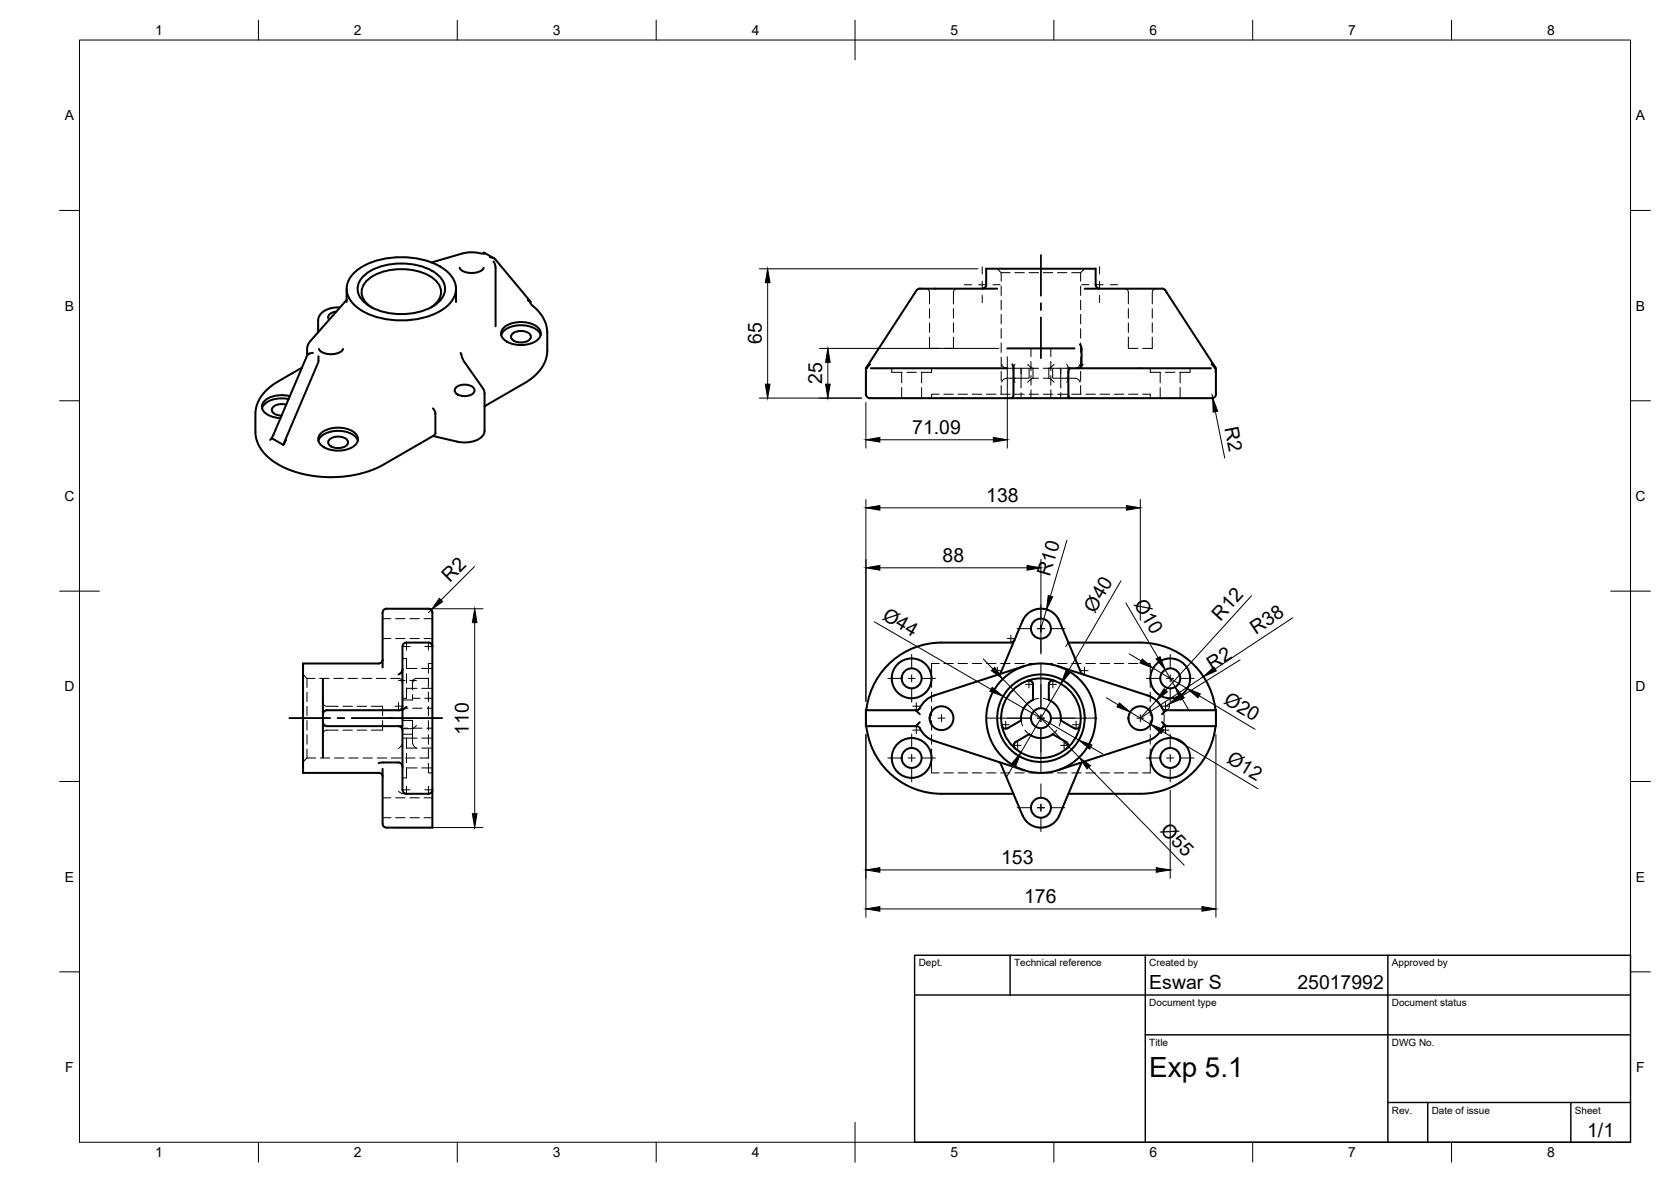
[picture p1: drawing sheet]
<svg xmlns="http://www.w3.org/2000/svg" width="420mm" height="297mm" viewBox="0 0 420 297" stroke-linecap="round" stroke-linejoin="round" font-family="sans-serif">
<!-- layer: Visible -->
<g fill="none" stroke="#000" stroke-width=".51">
<path d="M84.6 78.3a1.74 1.74 0 0 0-2 1.7l.2 .4M85.5 77.3h-1.3l-1.5 .3-1.3 .6-.9 .8-.5 1.2v3.3M87.2 75.4l-9.4 10.6-.6 1.4v2M87.2 72.6v3.3M89.1 68.5a18.7 18.7 0 0 1 14.8-3.7 14.6 14.6 0 0 1 9.6 4.6 5.2 5.2 0 0 1-.8 7.2 18.7 18.7 0 0 1-14.8 3.7 14.6 14.6 0 0 1-9.6-4.5 5.2 5.2 0 0 1 .8-7.3zM91.3 69.4a15.2 15.2 0 0 1 12.8-2.9 9.9 9.9 0 0 1 7.5 4.5 4.3 4.3 0 0 1-1.9 5.4 16.5 16.5 0 0 1-17.5 0 4.3 4.3 0 0 1-.9-7zM93.5 77.3a4.1 4.1 0 0 1-1.3-6.7 14.1 14.1 0 0 1 12.4-2.6 8.6 8.6 0 0 1 6 4 4.2 4.2 0 0 1-2.3 5.3M114.7 72.6v3.3M115.6 67.3l.4 .5 .5 .4 2 .4 2.1-.4 .6-.4 .4-.5M121.8 63.5v.3M121.8 63.5l-.6 .2-2.3-.3-2.1 .2-8.3 2.4M121.8 63.5l2.4 1.4"/>
<path d="M123.2 64.7l.9 .2 .5 .4 8.9 10.6-.2 .1-.6-.5M124.1 65.7l.5 1.6v14.7M133.3 76l.6 .8a8.9 8.9 0 0 1 3.7 6.8l-.1 5.8-.6 1.8-1.3 2.1-1.1 1.1-2 1.5-10.7 6.2M247 72.5a.97 .97 0 0 0 1-1v-4h27.5v4a1.01 1.01 0 0 0 1 1M250.7 72.5h-18.1a2.08 2.08 0 0 0-2.3 .7l-12.6 19.3h.3l.8-.9M272.7 72.5h18.2a2.05 2.05 0 0 1 2.2 .7l12.6 19.3h-.2l-.8-.9M72.9 99.5a7.1 7.1 0 0 0-6.5 1.3 2.14 2.14 0 0 0 1.1 3.5l1.4 .6 1.6 .2M75.9 92.4l-7 4.1-2.1 1.7-1.1 1.4-.9 1.5-.5 1.7-.1 5.7a10.2 10.2 0 0 0 6.1 8.4l3 1.4 2.5 .7 2.9 .6 2.7 .3h3.1l3.7-.4 2.3-.4 3.3-1.1 2.4-1.1 13.1-7.6 .2-.4v-5l-.6-1.3M77.5 89.1l-9.2 21M77.8 88.8l-.1 .1M78.7 88.7l-1.2 .4M80.1 89.5l-.2 1.7-8.7 20.6 .7-1.2"/>
<path d="M80.2 87.7l.3 .5 .6 .4 1.9 .4 2.1-.3 .8-.5 .3-.5M114.6 97.4a3.4 3.4 0 0 1 4.7 .3 1.57 1.57 0 0 1-1.8 1.8 3 3 0 0 1-3.1-1v-.8zM115.8 88.7l.8 2.1 5.1 7.4 .1 10.1a3.6 3.6 0 0 1-3.4 2.8l-2.1 .1-1.4-.2M126 84.2a4.9 4.9 0 0 1 5-2.5 4.9 4.9 0 0 1 4.9 2.5M126.8 82.2a7.1 7.1 0 0 1 8.8 .5 2.1 2.1 0 0 1-1.1 3.2 7.5 7.5 0 0 1-7.7-.5 1.94 1.94 0 0 1 0-3.2zM128.8 83.9a3.4 3.4 0 0 1 4.6 .4 1.57 1.57 0 0 1-1.8 1.7 3 3 0 0 1-3-1v-.7zM217.7 92.5v6.6a1.01 1.01 0 0 0 1 1M219 92.5h34.3M253.3 87.6h16.9M254.6 91.6l.2 1.2v6.3l-.1 .7-.3 .3M268.6 93.6v5.5M268.6 99.1l.2 .7 .3 .3"/>
<path d="M271.5 86.6l.4 .8v4.2M272 91.5a.9 .9 0 0 1-.5 1M304.5 92.5h-35.4l-.3 .3-.2 .8M305.7 92.5l.1 6.6a1.4 1.4 0 0 1-1.7 1h-49.7M68.3 110.1l2.9 1.7M68.3 110.1l-.4 .4M72 101.7a3.1 3.1 0 0 0-3.6 1.1 1.71 1.71 0 0 0 1.8 1.6h.6M72.6 100.3a6.4 6.4 0 0 0-6.5 1.9l-.2 .4M80.1 110.8a4.9 4.9 0 0 1 4.9-2.5 4.9 4.9 0 0 1 5 2.5M80.8 108.8a7.1 7.1 0 0 1 8.9 .5 2.1 2.1 0 0 1-1.1 3.1 7.5 7.5 0 0 1-7.8-.5 1.94 1.94 0 0 1 0-3.1zM82.8 110.4a3.4 3.4 0 0 1 4.6 .4 1.57 1.57 0 0 1-1.7 1.8 3 3 0 0 1-3.1-1.1v-.7zM108.9 109.6l6 1.4"/>
<path d="M218.7 100.1h35.7M97.2 153h10.5M97.2 153a1.4 1.4 0 0 0-1 1.7v13M107.7 153a1.01 1.01 0 0 1 1 1M108.7 154v54h-11.5a1.38 1.38 0 0 1-1-1.7v-13.1M81.2 170.7v8.8M81.2 179.5v10.8M96.2 165.7a1.01 1.01 0 0 1-1 1h-19v27.5h19a.97 .97 0 0 1 1 1M101.2 178.4v4.1h-19l-.7-.3-.3-.7M101.2 177.5a1.01 1.01 0 0 1-1 1M101.2 168.1l-.2 .8-.8 .6M102.2 177.6l-1 .8-.8 .1h-18.4l-.5 .3-.3 .7"/>
<path d="M108.7 162.5a.97 .97 0 0 0-1-1h-5.5a1.42 1.42 0 0 0-1 1.6v14.4M217.7 178.4v4.1h13a1.6 1.6 0 0 1 1 1.2l1.3 1.5 1.9 1M230.1 178.5l1.2 1M234.9 174.8a6.3 6.3 0 0 0-3.7 3.3l-.8 .4-12.7-.1M251.7 168.9l5.4-12.9a5 5 0 0 1 4.6-3 5 5 0 0 1 4.6 3l5.5 12.9M251.7 168.9l-.6 .6M255.1 160.9l-.4 .4-.5 .2h-17.5a19.4 19.4 0 0 0-18.9 16.9h-.1M257.5 167.4l-22.6 7.4M258.4 171.1h.8l.5 .6v4.2a5 5 0 0 0-2.9 5.1M263.7 172v3.9M263.7 175.9a5 5 0 0 1 3 5.1l3.4 2M265 171.1h-.8l-.4 .4-.1 .5"/>
<path d="M268.6 161.5h18.1a19.3 19.3 0 0 1 19 16.9l-12.6 .1-.6-.2a7.5 7.5 0 0 0-3.9-3.5l-22.6-7.4M271.8 168.9l.6 .6M293.4 178.5l-1.2 1M305.7 178.4v4.1h-12.9a1.6 1.6 0 0 0-1 1.2l-1.4 1.5-1.8 1-22.6 7.4M95.2 191.8l5-.2a1.1 1.1 0 0 1 1 1.2M100.2 182.5l.7 .2 .3 .6v15.2M101.2 198.5a1.01 1.01 0 0 0 1 1h5.5a1.01 1.01 0 0 0 1-1M217.8 182.5l.1 .5a19 19 0 0 0 18.8 16.5h18.1M231.3 181.5l-1.2 1M234.9 186.2l22.6 7.4M251.1 191.5l.6 .5 5.4 12.9a5 5 0 0 0 4.6 3.1 5 5 0 0 0 4.6-3.1l5.6-13.3M255.2 188.1l-.3-.7 .3-.8 3.6-2.1a5 5 0 0 0 5.9 0l3.5 2 .4 .8-.4 .8"/>
<path d="M256.8 181l-3.8 2.1-.7-.1-.4-.7M271.6 182.3l-.5 .7h-1M292.2 181.5l1.2 1M305.6 182.5v.5a19 19 0 0 1-18.9 16.5h-18.1"/>
<circle cx="261.7" cy="158" r="2.51"/>
<circle cx="229.2" cy="170.5" r="2.51"/>
<circle cx="229.2" cy="170.5" r="5"/>
<circle cx="294.2" cy="170.5" r="2.51"/>
<circle cx="294.2" cy="170.5" r="5"/>
<circle cx="229.2" cy="190.5" r="2.51"/>
<circle cx="229.2" cy="190.5" r="5"/>
<circle cx="236.7" cy="180.5" r="3"/>
<circle cx="261.7" cy="180.5" r="13.7"/>
<circle cx="261.7" cy="180.5" r="11"/>
<circle cx="261.7" cy="180.5" r="2.51"/>
<circle cx="261.7" cy="180.5" r="10"/>
<circle cx="286.7" cy="180.5" r="3"/>
<circle cx="294.2" cy="190.5" r="2.51"/>
<circle cx="294.2" cy="190.5" r="5"/>
<circle cx="261.7" cy="203" r="2.51"/>
</g>
<!-- layer: Hidden -->
<g fill="none" stroke="#000" stroke-width=".25">
<path d="M232.7 72.5a1 1 0 0 1 1 1v2.9M233.7 77.6v2.4M239.7 77.6v2.4M240.7 72.5a.97 .97 0 0 0-1 1v2.9M250.7 67.5l1 1M251.7 68.5h2.3M251.7 68.5v2.2M251.7 71.9v2.4M251.7 75.4v2.4M251.7 79v2.4M255.2 68.5h2.4M258.7 68.5h2.4"/>
<path d="M262.3 68.5h2.4M265.9 68.5h2.4M269.5 68.5h2.2M271.7 68.5v2.2M271.7 71.9v2.4M271.7 75.4v2.4M271.7 79v2.4M272.7 67.5l-1 1M282.7 72.5a.97 .97 0 0 1 1 1v2.9M283.7 77.6v2.4M289.7 77.6v2.4M290.7 72.5a1 1 0 0 0-1 1v2.9"/>
<path d="M217.8 92.5l.1 1.1M224.2 92.5v1.1h2.6M226.7 93.6v2.6M226.7 97.4v2.7M228 93.6h2.4M231.7 93.6v2.6M231.7 97.4v2.7M233.7 84.7v2.9h2.4M233.7 81.1v2.4M234.2 92.5v1.1h-2.6M236.1 99.1h-1.9v1M237.3 99.1h2.4"/>
<path d="M239.7 84.7v2.9h-2.4M239.7 81.1v2.4M240.9 99.1h2.4M244.5 99.1h2.3M248 99.1h2.4M251.6 99.1h2.4M251.7 82.6v2.4M251.7 86.2v2.4M251.7 89.8v2.3M251.7 93.3v2.4M251.7 96.9v2.2M251.9 91.6l.4 .6 .8 .3"/>
<path d="M253.3 92.5h7.8M254.9 92.3v3M255.2 95l-2.4 .1-.6 .4-.3 .6M255.2 99.1h2.4M255.2 91.6l-.3 .7 .3 .2M256.7 92.5l.1 2.5M256.7 95.1v2.4M256.7 98.7v1.4M258.4 91.6l1.3 .9M258.7 99.1h2.4M258.8 92.5v2.5l-3.8 .1-.1 .2 .3 .8M259.2 87.6v2"/>
<path d="M259.2 90.8v2.4M259.2 94.4v2.4M259.2 98v2.1M259.7 95l-1.3 1.1M259.7 92.5v2.5h1.4M262.3 92.5h2.4M262.3 95h1.4M262.3 99.1h2.4M263.7 95l1.3 1.1M263.7 92.5v2.5M264.2 87.6v2M264.2 90.8v2.4"/>
<path d="M264.2 94.4v2.4M264.2 98v2.1M265 91.6l-1.2 .9M265.9 99.1h2.4M266.7 92.5v2.5M266.7 95.1v2.4M266.7 98.7v1.4M268.2 91.6l.4 .7-.2 .2h-3.7v2.5l3.7 .1 .2 .2-.4 .8M268.3 95l2.3 .1 .7 .4 .3 .6M268.3 92.5h.7M268.6 92.3v3M268.6 99.1v.1a.82 .82 0 0 1-.6 .9"/>
<path d="M269.5 99.1h2.3M271.6 91.6l-.4 .6-.9 .3M271.7 82.6v2.4M271.7 86.2v2.4M271.7 89.8v2.3M271.7 93.3v2.4M271.7 96.9v2.2M272.4 91.6l-.6 .7M273 99.1h2.4M276.6 99.1h2.4M280.2 99.1h2.4M283.7 84.7v2.9h2.4"/>
<path d="M283.7 81.1v2.4M283.8 99.1h2.3M287.3 99.1h1.9v1M289.2 92.5v1.1h2.6M289.7 84.7v2.9h-2.4M289.7 81.1v2.4M291.7 93.6v2.6M291.7 97.4v2.7M293 93.6h2.4M296.7 93.6v2.6M296.7 97.4v2.7M299.2 92.5v1.1h-2.6"/>
<path d="M305.6 92.5l-.1 1.1M96.2 155.5h2.1M99.5 155.5h2.4M103.1 155.5h2.3M106.6 155.5h2.1M76.2 169.5l1 1M77.2 170.5v2.2M77.2 173.9v2.4M77.2 177.5v2.4M77.2 170.5h2M80.4 170.5h2.3M81.2 176.5a1 1 0 0 0 1 1h2.8"/>
<path d="M83.9 170.5h2.4M86.2 177.5h2.4M87.5 170.5h2.4M89.8 177.5h2.4M91.1 170.5h2.4M93.4 177.5h2.8v2.4M94.7 170.5h2.3M96.2 160.5h2.1M98.2 170.5h2a.97 .97 0 0 1 1 1M99.5 160.5h2.4M100.2 171.1h.8l.2 .6M100.5 171h1.4"/>
<path d="M101.2 177.5v.9M101.2 165.5h1v2.6M101.2 178h1.4M102.2 169.3v2.4M102.2 172.9v2.6h-1M102.2 168h2.7M102.2 173h2.7M103.1 171h1.3M103.1 160.5h2.3M103.7 174.5v1.4h-2.5M103.7 175.5h1.9M103.8 178h2.4"/>
<path d="M104.7 171.1l-.6-.1-.3 .4-.1 2M106 168h2.7M106 173h2.7M106.6 160.5h2.1M106.8 175.5h1.9M107.3 178h1.4M107.7 170.5h-3a1.04 1.04 0 0 0-1 1.2M107.7 170.4v2.3M107.7 173.9v2.4M107.7 177.5v2.4M108.7 166.7h-1v2.5M217.8 178.4v3.4"/>
<path d="M234.2 170.4v2.3M234.2 173.9v2.4M234.2 177.5v2.4M236.1 166.7h-1.9v2.5M237.3 166.7h2.4M240.9 166.7h2.4M244.5 166.7h2.3M248 166.7h2.4M251.6 166.7h2.4M255.2 166.7h2.4M258.7 166.7h2.4M261.1 175.5l-1.4 .4"/>
<path d="M262.3 175.5l1.4 .4M262.3 166.7h2.4M265.9 166.7h2.4M268.6 161.5l-.6 1M269.5 166.7h2.3M273 166.7h2.4M276.6 166.7h2.4M280.2 166.7h2.4M283.8 166.7h2.3M287.3 166.7h1.9v2.5M289.2 170.4v2.3M289.2 173.9v2.4"/>
<path d="M289.2 177.5v2.4M305.6 178.4l.1 3.4M77.2 181.1v2.4M77.2 184.6v2.4M77.2 188.2v2.3M77.2 190.5h2.2M77.2 190.5l-1 1M80.5 190.5h2.4M84.1 190.5h2.4M85 183.5h-2.8a1 1 0 0 0-1 1M86.2 183.5h2.4M87.7 190.5h2.4"/>
<path d="M89.8 183.5h2.4M91.3 190.5h2.3M94.8 190.5h2.4M96.2 181.1v2.4h-2.8M98.4 190.5h2.4M100.2 182.3l.9 .8 .1-.1M100.2 198.9l.8 .5 1.2 .1M101.2 186.6l-.3 .9-.7 .6M101.2 183.5v-.4h2.5v3.7l.4 .7 .6 .6M101.2 181h2.5v2.1l1-.8M101.2 182.5v.5M101.2 184.5h2.5"/>
<path d="M101.2 183h1.4M101.2 185.5h3.7M102 190.5h2.4M102.2 185.5v2.6M102.2 189.3v2.4M102.2 192.9v2.6h-1M102.2 188h2.7M102.2 193h2.7M103.8 183h2.4M105.6 190.5h2.1M106 185.5h2.7M106 188h2.7"/>
<path d="M106 193h2.7M107.3 183h1.4M107.7 191.8v2.4h1M107.7 181.1v2.4M107.7 184.6v2.4M107.7 188.2v2.4M217.8 182.5v-.7l.2 .7M234.2 191.8v2.4h1.9M234.2 181.1v2.4M234.2 184.6v2.4M234.2 188.2v2.4M237.3 194.2h2.4"/>
<path d="M240.9 194.2h2.4M244.5 194.2h2.3M248 194.2h2.4M251.6 194.2h2.4M255.2 194.2h2.4M256.8 181l.3 1.4M257.7 183.5l1.1 1M258.7 194.2h2.4M262.3 194.2h2.4M265.7 183.5l-1 1M265.9 194.2h2.4M266.7 181l-.4 1.4"/>
<path d="M269.5 194.2h2.3M273 194.2h2.4M276.6 194.2h2.4M280.2 194.2h2.4M283.8 194.2h2.3M289.2 181.1v2.4M289.2 184.6v2.4M289.2 188.2v2.4M289.2 191.8v2.4h-1.9M305.7 181.8l-.1 .7M305.7 181.8l-.2 .7M96.2 200.5h2.1"/>
<path d="M96.2 205.5h2.1M99.5 200.5h2.4M99.5 205.5h2.4M103.1 200.5h2.3M103.1 205.5h2.3M106.6 200.5h2.1M106.6 205.5h2.1"/>
</g>
<!-- layer: BORDER -->
<g fill="none" stroke="#000" stroke-width=".25">
<path d="M20 10.1h390v276.9h-390zM65 5.1v5M115 5.1v5M165 5.1v5M215 5.1v10M265 5.1v5M315 5.1v5M365 5.1v5M15 52.9h5M410 52.9h5M15 100.7h5M410 100.7h5"/>
<path d="M15 148.6h10M405 148.6h10M15 196.4h5M410 196.4h5M15 244.2h5M410 244.2h5M65 287v5M115 287v5M165 287v5M215 282.1v9.9M265 287v5M315 287v5"/>
<path d="M365 287v5"/>
</g>
<!-- layer: TITLEBLOCK -->
<path d="M230 240.1h180v46.9h-180zM230 250h180M254 240.1v9.9M288 240.1v46.9M349 240.1v46.9M288 260.1h122M349 277.1h61M359 277.1v9.9M395 277.1v9.9" fill="none" stroke="#000" stroke-width=".36"/>
<!-- layer: Smart Centers -->
<g fill="none" stroke="#000" stroke-width=".25">
<path d="M242.5 71.6h1.8M246.1 71.6h1.8M247 67v1.9M247 70.7v1.7M247 74.2v1.9M249.7 71.6h1.8M261.7 64.1v10.3M261.7 76.2v1.7M261.7 79.7v10.4M272 71.6h1.8M275.6 71.6h1.8M276.5 67v1.9"/>
<path d="M276.5 70.7v1.7M276.5 74.2v1.9M279.2 71.6h1.8M254.2 159.6v1.8M255.7 158h3.4M260.8 158h1.8M261.7 152v3.3M261.7 157.1v1.8M264.4 158h3.3M99.3 177.5h1.8M100.2 176.6v1.8M101.3 162.5h1.8"/>
<path d="M102.2 161.6v1.8M106.8 162.5h1.8M107.7 161.6v1.8M223.2 170.5h3.3M228.3 170.5h1.8M229.2 164.5v3.3M229.2 169.6v1.8M229.2 173.2v3.3M229.5 177.5h1.8M230.4 176.6v1.8M231.9 170.5h3.3M236.7 179.6v1.8"/>
<path d="M249.9 168.5h1.8M250.8 167.6v1.8M253.3 160.5h1.8M257.8 172h1.8M258.7 171.1v1.8M261.7 160.7v3.3M261.7 167v10.8M261.7 179.6v1.8M263.8 172h1.8M264.7 171.1v1.8M271.8 168.5h1.8M272.7 167.6v1.8"/>
<path d="M286.7 179.6v1.8M288.2 170.5h3.3M292.2 177.5h1.7M293.1 176.6v1.8M293.3 170.5h1.8M294.2 164.5v3.3M294.2 169.6v1.8M294.2 173.2v3.3M296.9 170.5h3.3M72.7 180.5h10.3M84.8 180.5h1.8M88.4 180.5h22.8"/>
<path d="M101.3 198.5h1.8M102.2 197.6v1.8M106.8 198.5h1.8M107.7 197.6v1.8M223.2 190.5h3.3M228.3 190.5h1.8M229.2 184.5v3.3M229.2 189.6v1.8M229.2 193.2v3.3M229.5 183.5h1.8M230.4 182.6v1.8M231.9 190.5h3.3"/>
<path d="M235.8 180.5h1.8M248.2 180.5h10.9M252 182.1h1.8M252.9 181.2v1.8M255 187.3h1.8M255.9 186.4v1.8M260.8 180.5h1.8M261.7 183.2v10.8M261.7 197v3.3M264.4 180.5h10.8M266.7 187.3h1.8M267.6 186.4v1.8"/>
<path d="M269.7 182.1h1.8M270.6 181.2v1.8M285.8 180.5h1.8M288.2 190.5h3.3M292.2 183.5h1.7M293.1 182.6v1.8M293.3 190.5h1.8M294.2 184.5v3.3M294.2 189.6v1.8M294.2 193.2v3.3M296.9 190.5h3.3M255.7 203h3.4"/>
<path d="M260.8 203h1.8M261.7 202.1v1.8M261.7 205.7v3.3M264.4 203h3.3"/>
</g>
<!-- layer: FD_Dimensions -->
<g fill="none" stroke="#000" stroke-width=".25">
<path d="M190.9 67.5h55M193 71v25.5M206.1 87.6h45.1M208.2 91v5.5M253.3 89.6v23M304.7 99l.2 1M190.9 100h25.7M217.7 101.1v11.5M221.2 110.5h28.6M305.6 103.5l2.4 11.6M217.7 125.5v50.8M221.2 127.6h62"/>
<path d="M268.3 135.8l-4.2 14M286.7 125.5v30.4M99.3 153h22.2M108.4 153.3l-.7 .7M119.3 142.4l-8.4 8.4M119.4 156.5v48M219.8 156.3l29.4 16.9M221.2 142.7h37M261.1 153h1.5l1 .3M261.7 140.6v23.8M263.1 153.2l-1.4 4.8M281.9 146l-13.4 22.8"/>
<path d="M283.1 151.5l8.1 13.8M314.7 149.7l-21.6 23.7M325.1 155.2l-19.6 12.9M247.2 165.6l2.5 2.5M252.1 170.6l19.2 19.7M252.2 175l19.1 11M266.8 171.8l-10.1 17.3M278.2 175.3l3 1.8M283.9 164.3l3 1.8M284.2 178.9l5.1 3.1M289 174.9a6 6 0 0 1 3.2 7.9M289.9 167.9l8.6 5.1"/>
<path d="M293 168.3l2.5 4.3M293.9 177l-.8 .5M293.9 176.9a1.01 1.01 0 0 1-.8 1.6M297.3 175.6l1.7 3.1M301.4 168.3a19 19 0 0 1 4.3 12.9M301.5 174.8l14.1 8.5M302.6 170l-15.9 10.5 4.1-4.5M311.8 165.8l-14.9 9.3M217.7 184.6v45.9M254.9 192.1l-1.7 3.1M273.8 192.8l24 24.6M274.3 187.7l3 1.8"/>
<path d="M292.3 183.8l24 14.4M294.2 198.6v22.1M305.7 184.6v45.9M99.3 208h22.2M221.2 218.6h69.5M221.2 228.4h81"/>
</g>
<g fill="#000" stroke="#000" stroke-width=".25">
<path d="M193 67.5l.6 3.5h-1.2zM192.4 96.5h1.2l-.6 3.5zM207.6 96.5h1.1l-.5 3.5zM208.2 87.6l.5 3.4h-1.1zM217.7 110.5l3.5-.6v1.2zM249.8 109.9l3.5 .6-3.5 .6zM304.9 100l1.3 3.3-1.2 .3zM217.7 127.6l3.5-.6v1.2zM283.2 127l3.5 .6-3.5 .6zM110.5 150.4l.8 .8-2.9 2.1zM119.4 153l.5 3.5h-1.1zM217.7 142.7l3.5-.6v1.2z"/>
<path d="M258.2 142.1l3.5 .6-3.5 .6zM263.6 149.7l1.1 .3-1.6 3.2zM249.5 172.7l2.7 2.3-3.3-1.3zM249.3 168.5l.8-.8 2 2.9zM268 168.5l1 .6-2.2 2.7zM281.5 176.6l2.7 2.3-3.3-1.3zM287.2 165.6l2.7 2.3-3.3-1.3zM290.7 165.6l1-.6 1.3 3.3zM292.7 173.1l.8 .7-2.7 2.2zM293.9 177l2.7-2.4 .6 1zM295.5 172.6l2.3 2.8-1 .5zM298.5 173l3.3 1.4-.6 1z"/>
<path d="M302.6 170l2.6-2.4 .6 1zM256.7 189.1l-1.3 3.3-1-.6zM271.3 190.3l2.9 2.1-.9 .8zM271.3 186l3.3 1.2-.6 1zM289.3 182l3.3 1.3-.6 1zM118.8 204.5h1.1l-.5 3.5zM217.7 218.6l3.5-.6v1.2zM290.7 218l3.5 .6-3.5 .6zM217.7 228.4l3.5-.6v1.2zM302.2 227.8l3.5 .6-3.5 .6z"/>
</g>
<text font-size="7" x="289" y="270.6">Exp 5.1</text>
<g font-size="4.9">
<text x="191.6" y="86.5" transform="rotate(-90 191.6 86.5)">65</text>
<text x="206.7" y="96.5" transform="rotate(-90 206.7 96.5)">25</text>
<text x="307.9" y="107.6" transform="rotate(79 307.9 107.6)">R2</text>
<text x="229.4" y="109.1">71.09</text>
<text x="248" y="126.2">138</text>
<text x="237" y="141.2">88</text>
<text x="113.1" y="146.6" transform="rotate(-45 113.1 146.6)">R2</text>
<text x="264" y="145.1" transform="rotate(-74 264 145.1)">R10</text>
<text x="221.6" y="155.5" transform="rotate(30 221.6 155.5)">Ø44</text>
<text x="275.3" y="154.2" transform="rotate(-60 275.3 154.2)">Ø40</text>
<text x="285" y="151.8" transform="rotate(60 285 151.8)">Ø10</text>
<text x="306.9" y="156.3" transform="rotate(-48 306.9 156.3)">R12</text>
<text x="315.8" y="159.6" transform="rotate(-33 315.8 159.6)">R38</text>
<text x="304.8" y="168.5" transform="rotate(-32 304.8 168.5)">R2</text>
<text x="307.5" y="176.6" transform="rotate(31 307.5 176.6)">Ø20</text>
<text x="117.9" y="184.7" transform="rotate(-90 117.9 184.7)">110</text>
<text x="308.2" y="191.5" transform="rotate(31 308.2 191.5)">Ø12</text>
<text x="291.6" y="208.9" transform="rotate(46 291.6 208.9)">Ø55</text>
<text x="251.7" y="217.2">153</text>
<text x="257.5" y="227">176</text>
<text x="289" y="248.5">Eswar S</text>
<text x="326.2" y="248.5">25017992</text>
<text x="399.1" y="285.7">1/1</text>
</g>
<g font-size="3.5">
<text x="39" y="8.8">1</text>
<text x="89" y="8.8">2</text>
<text x="139" y="8.8">3</text>
<text x="189" y="8.8">4</text>
<text x="239" y="8.8">5</text>
<text x="289" y="8.8">6</text>
<text x="339" y="8.8">7</text>
<text x="389" y="8.8">8</text>
<text x="16.3" y="30.2">A</text>
<text x="411.3" y="30.2">A</text>
<text x="16.3" y="78">B</text>
<text x="411.3" y="78">B</text>
<text x="16.2" y="125.9">C</text>
<text x="411.2" y="125.9">C</text>
<text x="16.2" y="173.7">D</text>
<text x="411.2" y="173.7">D</text>
<text x="16.3" y="221.6">E</text>
<text x="411.3" y="221.6">E</text>
<text x="16.4" y="269.4">F</text>
<text x="411.4" y="269.4">F</text>
<text x="39" y="290.8">1</text>
<text x="89" y="290.8">2</text>
<text x="139" y="290.8">3</text>
<text x="189" y="290.8">4</text>
<text x="239" y="290.8">5</text>
<text x="289" y="290.8">6</text>
<text x="339" y="290.8">7</text>
<text x="389" y="290.8">8</text>
</g>
<g font-size="2.5">
<text x="231" y="242.9">Dept.</text>
<text x="255" y="242.9">Technical reference</text>
<text x="289" y="242.9">Created by</text>
<text x="350" y="242.9">Approved by</text>
<text x="289" y="252.8">Document type</text>
<text x="350" y="252.8">Document status</text>
<text x="289" y="262.9">Title</text>
<text x="350" y="262.9">DWG No.</text>
<text x="350" y="279.9">Rev.</text>
<text x="360" y="279.9">Date of issue</text>
<text x="396" y="279.9">Sheet</text>
</g>
</svg>
